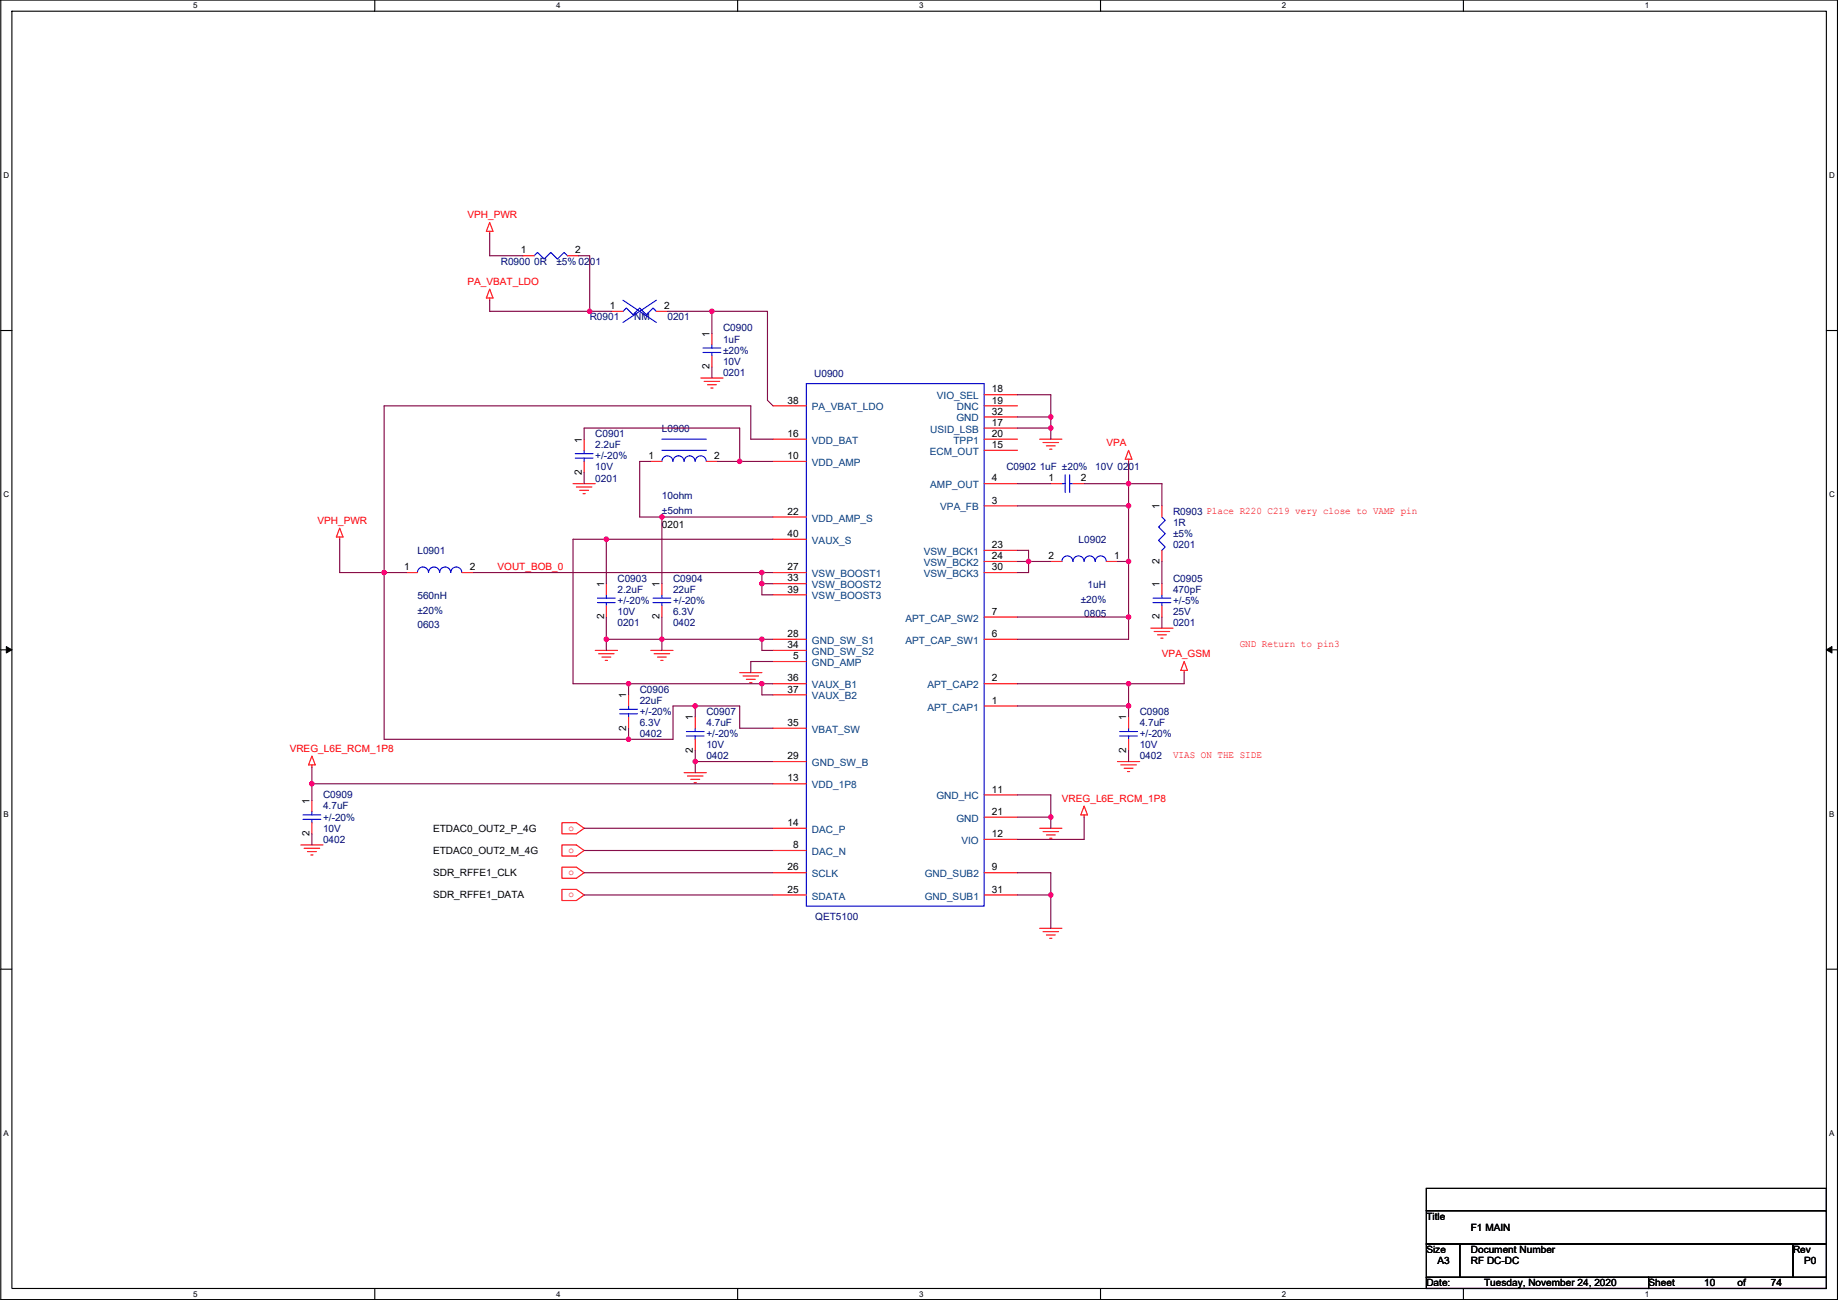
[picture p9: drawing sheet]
<svg xmlns="http://www.w3.org/2000/svg" width="420mm" height="297mm" viewBox="0 0 420 297" stroke-linecap="round" stroke-linejoin="round" font-family="sans-serif">
<path d="M.2 0h419.8v296.9h-419.8zM2.7 2.6h414.8v291.8h-414.8z" fill="none" stroke="#000" stroke-width=".25"/>
<g fill="#fff">
<path d="M44.2 .3h1v2h-1z"/>
<path d="M44.2 294.7h1v2h-1z"/>
</g>
<path d="M85.7 0v2.6M85.7 294.4v2.5" fill="none" stroke="#000" stroke-width=".25"/>
<g fill="#fff">
<path d="M127.1 .3h1v2h-1z"/>
<path d="M127.1 294.7h1v2h-1z"/>
</g>
<path d="M168.6 0v2.6M168.6 294.4v2.5" fill="none" stroke="#000" stroke-width=".25"/>
<g fill="#fff">
<path d="M210.1 .3h1v2h-1z"/>
<path d="M210.1 294.7h1v2h-1z"/>
</g>
<path d="M251.6 0v2.6M251.6 294.4v2.5" fill="none" stroke="#000" stroke-width=".25"/>
<g fill="#fff">
<path d="M293 .3h1v2h-1z"/>
<path d="M293 294.7h1v2h-1z"/>
</g>
<path d="M334.5 0v2.6M334.5 294.4v2.5" fill="none" stroke="#000" stroke-width=".25"/>
<g fill="#fff">
<path d="M376 .3h1v2h-1z"/>
<path d="M376 294.7h1v2h-1z"/>
<path d="M.8 39h1.3v2.1h-1.3z"/>
<path d="M418.1 39h1.3v2.1h-1.3z"/>
<path d="M.8 112h1.3v2h-1.3z"/>
<path d="M418.1 112h1.3v2h-1.3z"/>
</g>
<path d="M.2 75.5h2.5M417.5 75.5h2.5" fill="none" stroke="#000" stroke-width=".25"/>
<g fill="#fff">
<path d="M.8 185h1.2v2h-1.2z"/>
<path d="M418.1 185h1.2v2h-1.2z"/>
</g>
<path d="M.2 148.5h2.5M417.5 148.5h2.5" fill="none" stroke="#000" stroke-width=".25"/>
<path d="M1.4 147.7l1.3 .8-1.3 .7zM417.5 148.5l1.3-.8v1.5z" fill="#000" stroke="#000" stroke-width=".23"/>
<g fill="#fff">
<path d="M.8 257.9h1.2v2h-1.2z"/>
<path d="M418.1 257.9h1.2v2h-1.2z"/>
</g>
<path d="M.2 221.4h2.5M417.5 221.4h2.5M326.1 271.5h91.4v5.1h-91.4zM326.1 276.6h91.4v7.6h-91.4zM326.1 291.9h50.8v2.5h-50.8zM326.1 284.2h7.6v7.7h-7.6zM333.7 284.2h76.2v7.7h-76.2zM376.9 291.9h40.6v2.5h-40.6zM409.9 284.2h7.6v7.7h-7.6z" fill="none" stroke="#000" stroke-width=".25"/>
<g fill="none" stroke="#f00" stroke-width=".25">
<path d="M111.9 52.9v.5M111.9 50.8l.8 2.1h-1.5zM119.6 58.4h2.5M129.7 58.4h2.6M111.9 68.1v.5M111.9 66.1l.8 2h-1.5zM139.9 71.1h2.5M150 71.1h2.6M162.7 76.2v2.6M160.2 86.4h5.1M161 87.1h3.5M161.7 87.9h2.1"/>
<path d="M162.5 88.7h.5M162.7 81.3v2.5M176.7 92.7h7.6M225 97.8h7.6M225 90.2h7.6M225 92.7h7.6M225 95.3h7.6M131 110.5h5.1M131.8 111.3h3.5M132.5 112h2M133.3 112.8h.5M133.5 100.4v2.5"/>
<path d="M133.5 105.4v2.6M148.8 105.4h2.5M161.5 105.4h2.5M176.7 100.4h7.6M176.7 105.4h7.6M176.7 118.1h7.6M225 102.9h7.6M225 100.4h7.6M225 110.5h7.6M225 115.6h7.6M237.7 100.4h5M238.4 101.1h3.6"/>
<path d="M239.2 101.9h2M240 102.6h.5M240.2 110.5h2.5M245.3 110.5h2.5M258 102.9l.8 2h-1.6zM258 104.9v.5M265.6 115.6v2.5M77.6 122.7v.5M77.6 120.7l.8 2h-1.5zM92.9 130.8h2.5M105.6 130.8h2.5M138.6 133.4v2.5"/>
<path d="M138.6 138.5v2.5M151.3 133.4v2.5M151.3 138.5v2.5M176.7 130.8h7.6M176.7 133.4h7.6M176.7 123.2h7.6M176.7 135.9h7.6M225 128.3h7.6M225 130.8h7.6M225 125.8h7.6M240.2 128.3h2.5M252.9 128.3h2.5"/>
<path d="M265.6 133.4v2.5M265.6 138.5v2.5M265.6 125.8v2.5M136.1 148.6h5M136.8 149.4h3.6M137.6 150.1h2M138.4 150.9h.5M143.7 158.8v2.5M148.8 148.6h5M149.5 149.4h3.6M150.3 150.1h2M151.1 150.9h.5"/>
<path d="M169.1 153.7h5.1M169.9 154.5h3.5M170.6 155.2h2M171.4 156h.5M176.7 156.2h7.6M176.7 151.2h7.6M176.7 148.6h7.6M176.7 158.8h7.6M176.7 146.1h7.6M225 156.2h7.6M225 146.1h7.6M225 141h7.6"/>
<path d="M263.1 143.5h5M263.8 144.3h3.6M264.6 145.1h2M265.4 145.8h.5M270.7 151.2l.8 2h-1.6zM270.7 153.2v.5M71.3 174.8v.5M71.3 172.7l.8 2.1h-1.6zM143.7 163.9v2.5M156.4 176.6h5.1M157.2 177.3h3.5M157.9 178.1h2"/>
<path d="M158.7 178.8h.5M158.9 163.9v2.5M158.9 168.9v2.6M176.7 179.1h7.6M176.7 174h7.6M176.7 166.4h7.6M225 161.3h7.6M255.4 174h5.1M256.2 174.8h3.6M257 175.5h2M257.7 176.3h.5M258 163.9v2.5"/>
<path d="M258 168.9v2.6M68.8 193.1h5M69.5 193.8h3.6M70.3 194.6h2M71 195.3h.6M71.3 182.9v2.5M71.3 188v2.5M128.4 188h3.4l1.7 1.3-1.7 1.2h-3.4zM128.4 193.1h3.4l1.7 1.2-1.7 1.3h-3.4zM128.4 198.1h3.4l1.7 1.3-1.7 1.3h-3.4zM176.7 199.4h7.6M176.7 194.3h7.6"/>
<path d="M176.7 189.3h7.6M225 181.6h7.6M225 191.8h7.6M225 186.7h7.6M225 199.4h7.6M237.7 189.3h5M238.4 190h3.6M239.2 190.8h2M240 191.5h.5M247.8 184.2l.8 2h-1.5zM247.8 186.2v.5M128.4 203.2h3.4l1.7 1.3-1.7 1.3h-3.4z"/>
<path d="M176.7 204.5h7.6M225 204.5h7.6M237.7 212.1h5M238.4 212.9h3.6M239.2 213.6h2M240 214.4h.5"/>
</g>
<g fill="none" stroke="#00f" stroke-width=".25">
<path d="M122.1 58.4l.8-.7 1.5 1.5 1.5-1.5 1.5 1.5 1.6-1.5 .7 .7M142.4 71.1l.8-.7 1.5 1.5 1.5-1.5 1.6 1.5 1.5-1.5 .7 .7M142.4 68.6l7.6 5.1M150 68.6l-7.6 5.1M160.7 79.5h4.1M162.7 78.8v.7M160.7 80.5h4.1M162.7 80.5v.8M184.3 87.7h40.7v119.3h-40.7zM131.5 103.7h4.1M131.5 104.7h4.1M133.5 102.9v.8"/>
<path d="M133.5 104.7v.7M151.3 105.4a1.26 1.26 0 0 1 1.3-1.2 1.26 1.26 0 0 1 1.2 1.2 1.27 1.27 0 0 1 1.3-1.2 1.27 1.27 0 0 1 1.3 1.2M151.3 102.9h10.2M151.3 100.4h10.2M156.4 105.4a1.26 1.26 0 0 1 1.2-1.2 1.26 1.26 0 0 1 1.3 1.2 1.27 1.27 0 0 1 1.3-1.2 1.27 1.27 0 0 1 1.2 1.2M242.7 110.5h.8M243.5 108.5v4M244.5 108.5v4M244.5 110.5h.8M265.6 118.1l.8 .8-1.6 1.5 1.6 1.5-1.6 1.6 1.6 1.5-.8 .8M95.4 130.8a1.26 1.26 0 0 1 1.3-1.2 1.26 1.26 0 0 1 1.2 1.2 1.27 1.27 0 0 1 1.3-1.2 1.27 1.27 0 0 1 1.3 1.2M100.5 130.8a1.26 1.26 0 0 1 1.3-1.2 1.26 1.26 0 0 1 1.2 1.2 1.27 1.27 0 0 1 1.3-1.2 1.27 1.27 0 0 1 1.3 1.2"/>
<path d="M136.6 136.7h4M136.6 137.7h4M138.6 135.9v.8M138.6 137.7v.8M149.3 136.7h4M149.3 137.7h4M151.3 135.9v.8M151.3 137.7v.8M242.7 128.3a1.27 1.27 0 0 1 1.3-1.3 1.27 1.27 0 0 1 1.3 1.3 1.26 1.26 0 0 1 1.2-1.3 1.26 1.26 0 0 1 1.3 1.3M247.8 128.3a1.27 1.27 0 0 1 1.3-1.3 1.27 1.27 0 0 1 1.3 1.3 1.26 1.26 0 0 1 1.2-1.3 1.26 1.26 0 0 1 1.3 1.3M263.6 136.7h4M263.6 137.7h4"/>
<path d="M265.6 135.9v.8M265.6 137.7v.8M141.7 162.1h4M141.7 163.1h4M143.7 161.3v.8M143.7 163.1v.8M156.9 167.2h4.1M156.9 168.2h4.1M158.9 166.4v.8M158.9 168.2v.7M256 167.2h4M256 168.2h4"/>
<path d="M258 166.4v.8M258 168.2v.7M69.3 186.2h4M69.3 187.2h4M71.3 185.4v.8M71.3 187.2v.8"/>
</g>
<g fill="none" stroke="#800040" stroke-width=".25">
<path d="M111.9 53.4v5h7.7M132.3 58.4h2.5v12.7M111.9 68.6v2.5h22.9M134.8 71.1h5.1M152.6 71.1h10.1M162.7 71.1h12.7v20.4l1.3 1.2M162.7 71.1v5.1M162.7 83.8v2.6M232.6 95.3h7.6M232.6 97.8h7.6M232.6 90.2h7.6v5.1M240.2 95.3v2.5"/>
<path d="M240.2 97.8v2.6M133.5 100.4v-2.6h35.6v7.6M133.5 108v2.5M148.8 105.4h-2.6v12.7h5.1M151.3 118.1h25.4M151.3 118.1v15.3M164 105.4h5.1M169.1 105.4h7.6M176.7 100.4h-5.1v-7.7h-83.8v38.1M232.6 110.5h7.6M232.6 115.6h25.4M247.8 110.5h10.2"/>
<path d="M258 105.4v5.1M258 110.5v5.1M258 110.5h7.6v5.1M258 115.6v12.7M77.6 123.2v7.6h10.2M87.8 130.8h5.1M87.8 130.8v38.1h55.9M108.1 130.8h66.1M138.6 123.2h-7.6v33h12.7M138.6 123.2v10.2M138.6 123.2h38.1M174.2 130.8h2.5"/>
<path d="M174.2 130.8v2.6M174.2 133.4v2.5h2.5M174.2 133.4h2.5M232.6 125.8h2.5v2.5M232.6 128.3h2.5M235.1 128.3v2.5h-2.5M235.1 128.3h5.1M255.4 128.3h2.6M258 128.3v12.7M265.6 128.3v5.1M138.6 146.1v2.5M138.6 146.1h12.7"/>
<path d="M138.6 141v5.1M143.7 156.2h30.5M143.7 156.2v2.6M151.3 146.1v2.5M151.3 146.1h22.9M151.3 141v5.1M174.2 146.1v2.5h2.5M174.2 156.2v2.6h2.5M174.2 146.1h2.5M174.2 156.2h2.5M176.7 151.2h-5.1v2.5M232.6 141h25.4"/>
<path d="M232.6 156.2h25.4M258 141v5.1h-25.4M258 156.2v5.1M265.6 141v2.5M270.7 153.7v2.5h-12.7M71.3 175.3v3.8M71.3 179.1v3.8M71.3 179.1h105.4M143.7 166.4v2.5M158.9 161.3h10.2v5.1h7.6M158.9 174h17.8M158.9 161.3h-5.1v7.6h-10.1"/>
<path d="M158.9 161.3v2.6M158.9 171.5v2.5M158.9 174v2.6M232.6 161.3h25.4M258 161.3v2.6M258 171.5v2.5M71.3 190.5v2.6M133.5 189.3h43.2M133.5 194.3h43.2M133.5 199.4h43.2M232.6 181.6h7.6v5.1M232.6 186.7h7.6"/>
<path d="M232.6 199.4h7.6v5.1M240.2 186.7v2.6M247.8 186.7v5.1h-15.2M133.5 204.5h43.2M232.6 204.5h7.6M240.2 204.5v7.6"/>
</g>
<g fill="#f0f" stroke="#f0f" stroke-width=".25">
<circle cx="134.8" cy="71.1" r=".5"/>
<circle cx="162.7" cy="71.1" r=".5"/>
<circle cx="240.2" cy="95.3" r=".5"/>
<circle cx="240.2" cy="97.8" r=".5"/>
<circle cx="169.1" cy="105.4" r=".5"/>
<circle cx="258" cy="115.6" r=".5"/>
<circle cx="258" cy="110.5" r=".5"/>
<circle cx="151.3" cy="118.1" r=".5"/>
<circle cx="138.6" cy="123.2" r=".5"/>
<circle cx="235.1" cy="128.3" r=".5"/>
<circle cx="258" cy="128.3" r=".5"/>
<circle cx="87.8" cy="130.8" r=".5"/>
<circle cx="174.2" cy="130.8" r=".5"/>
<circle cx="174.2" cy="133.4" r=".5"/>
<circle cx="258" cy="141" r=".5"/>
<circle cx="138.6" cy="146.1" r=".5"/>
<circle cx="174.2" cy="146.1" r=".5"/>
<circle cx="151.3" cy="146.1" r=".5"/>
<circle cx="174.2" cy="156.2" r=".5"/>
<circle cx="143.7" cy="156.2" r=".5"/>
<circle cx="258" cy="156.2" r=".5"/>
<circle cx="158.9" cy="161.3" r=".5"/>
<circle cx="258" cy="161.3" r=".5"/>
<circle cx="143.7" cy="168.9" r=".5"/>
<circle cx="158.9" cy="174" r=".5"/>
<circle cx="240.2" cy="186.7" r=".5"/>
<circle cx="240.2" cy="204.5" r=".5"/>
<circle cx="71.3" cy="179.1" r=".5"/>
</g>
<g font-size="2.3" fill="#f00">
<text x="106.9" y="49.8">VPH_PWR</text>
<text x="106.9" y="65.1">PA_VBAT_LDO</text>
<text x="252.9" y="101.9">VPA</text>
<text x="72.6" y="119.7">VPH_PWR</text>
<text x="113.7" y="130.2">VOUT_BOB_0</text>
<text x="283.4" y="147.9">GND Return to pin3</text>
<text x="265.6" y="150.2">VPA_GSM</text>
<text x="66.2" y="171.7">VREG_L6E_RCM_1P8</text>
<text x="268.1" y="173.3">VIAS ON THE SIDE</text>
<text x="242.7" y="183.2">VREG_L6E_RCM_1P8</text>
<text x="130" y="189.8">o</text>
<text x="130" y="194.9">o</text>
<text x="130" y="200">o</text>
<text x="130" y="205">o</text>
</g>
<g font-size="2.3">
<text x="119.1" y="57.9">1</text>
<text x="131.5" y="57.9">2</text>
<text x="139.4" y="70.6">1</text>
<text x="151.8" y="70.6">2</text>
<text x="162.2" y="77" transform="rotate(-90 162.2 77)">1</text>
<text x="162.2" y="84.4" transform="rotate(-90 162.2 84.4)">2</text>
<text x="226.7" y="89.7">18</text>
<text x="180" y="92.2">38</text>
<text x="226.7" y="92.2">19</text>
<text x="226.7" y="94.7">32</text>
<text x="133" y="101.1" transform="rotate(-90 133 101.1)">1</text>
<text x="180" y="99.8">16</text>
<text x="226.7" y="97.3">17</text>
<text x="226.7" y="99.8">20</text>
<text x="148.3" y="104.9">1</text>
<text x="163.2" y="104.9">2</text>
<text x="180" y="104.9">10</text>
<text x="226.7" y="102.4">15</text>
<text x="133" y="108.5" transform="rotate(-90 133 108.5)">2</text>
<text x="226.7" y="110">4</text>
<text x="239.7" y="110">1</text>
<text x="247.1" y="110">2</text>
<text x="180" y="117.6">22</text>
<text x="226.7" y="115.1">3</text>
<text x="265.1" y="116.4" transform="rotate(-90 265.1 116.4)">1</text>
<text x="151.3" y="120.7">0201</text>
<text x="180" y="122.7">40</text>
<text x="226.7" y="125.2">23</text>
<text x="92.4" y="130.3">1</text>
<text x="107.4" y="130.3">2</text>
<text x="180" y="130.3">27</text>
<text x="226.7" y="127.8">24</text>
<text x="226.7" y="130.3">30</text>
<text x="239.7" y="127.8">2</text>
<text x="254.7" y="127.8">1</text>
<text x="265.1" y="128.8" transform="rotate(-90 265.1 128.8)">2</text>
<text x="138.1" y="134.1" transform="rotate(-90 138.1 134.1)">1</text>
<text x="150.8" y="134.1" transform="rotate(-90 150.8 134.1)">1</text>
<text x="180" y="132.8">33</text>
<text x="180" y="135.4">39</text>
<text x="265.1" y="134.1" transform="rotate(-90 265.1 134.1)">1</text>
<text x="138.1" y="141.5" transform="rotate(-90 138.1 141.5)">2</text>
<text x="150.8" y="141.5" transform="rotate(-90 150.8 141.5)">2</text>
<text x="226.7" y="140.5">7</text>
<text x="265.1" y="141.5" transform="rotate(-90 265.1 141.5)">2</text>
<text x="180" y="148.1">34</text>
<text x="180" y="145.5">28</text>
<text x="226.7" y="145.5">6</text>
<text x="180" y="155.7">36</text>
<text x="181.3" y="150.6">5</text>
<text x="226.7" y="155.7">2</text>
<text x="143.2" y="159.5" transform="rotate(-90 143.2 159.5)">1</text>
<text x="180" y="158.2">37</text>
<text x="226.7" y="160.8">1</text>
<text x="143.2" y="166.9" transform="rotate(-90 143.2 166.9)">2</text>
<text x="158.4" y="164.6" transform="rotate(-90 158.4 164.6)">1</text>
<text x="180" y="165.9">35</text>
<text x="257.5" y="164.6" transform="rotate(-90 257.5 164.6)">1</text>
<text x="158.4" y="172" transform="rotate(-90 158.4 172)">2</text>
<text x="180" y="173.5">29</text>
<text x="257.5" y="172" transform="rotate(-90 257.5 172)">2</text>
<text x="180" y="178.6">13</text>
<text x="70.8" y="183.7" transform="rotate(-90 70.8 183.7)">1</text>
<text x="226.7" y="181.1">11</text>
<text x="70.8" y="191.1" transform="rotate(-90 70.8 191.1)">2</text>
<text x="99" y="190">ETDAC0_OUT2_P_4G</text>
<text x="180" y="188.7">14</text>
<text x="226.7" y="191.3">12</text>
<text x="226.7" y="186.2">21</text>
<text x="99" y="195.1">ETDAC0_OUT2_M_4G</text>
<text x="181.3" y="193.8">8</text>
<text x="99" y="200.2">SDR_RFFE1_CLK</text>
<text x="180" y="198.9">26</text>
<text x="180" y="204">25</text>
<text x="226.7" y="204">31</text>
<text x="226.7" y="198.9">9</text>
<text x="99" y="205.3">SDR_RFFE1_DATA</text>
<text x="326.1" y="278.7">Title</text>
<text x="336.2" y="281.2">F1 MAIN</text>
<text x="326.1" y="286.3">Size</text>
<text x="336.2" y="286.3">Document Number</text>
<text x="409.9" y="286.3">Rev</text>
<text x="326.1" y="293.9">Date:</text>
<text x="328.6" y="288.8">A3</text>
<text x="336.2" y="288.8">RF DC-DC</text>
<text x="339.3" y="293.9">Tuesday, November 24, 2020</text>
<text x="376.9" y="293.9">Sheet</text>
<text x="389.6" y="293.9">10</text>
<text x="397.2" y="293.9">of</text>
<text x="404.8" y="293.9">74</text>
<text x="412.4" y="288.8">P0</text>
</g>
<g font-size="2.3" fill="#000080">
<text x="114.5" y="60.5">R0900 0R</text>
<text x="127.2" y="60.5">±5% 0201</text>
<text x="134.8" y="73.2">R0901</text>
<text x="145" y="73.2">NM</text>
<text x="152.6" y="73.2">0201</text>
<text x="165.3" y="75.7">C0900</text>
<text x="165.3" y="78.3">1uF</text>
<text x="165.3" y="83.4">10V</text>
<text x="165.3" y="80.8">±20%</text>
<text x="165.3" y="85.9">0201</text>
<text x="186.1" y="86.1">U0900</text>
<text x="136.1" y="99.9">C0901</text>
<text x="151.3" y="98.6">L0900</text>
<text x="136.1" y="102.4">2.2uF</text>
<text x="136.1" y="107.5">10V</text>
<text x="136.1" y="104.9">+/-20%</text>
<text x="230" y="107.5">C0902 1uF ±20%</text>
<text x="250.4" y="107.5">10V 0201</text>
<text x="136.1" y="110">0201</text>
<text x="151.3" y="114.1">10ohm</text>
<text x="151.3" y="117.4">±5ohm</text>
<text x="268.1" y="117.6">R0903 Place R220 C219 very close to VAMP pin</text>
<text x="246.6" y="124">L0902</text>
<text x="268.1" y="120.2">1R</text>
<text x="268.1" y="122.7">±5%</text>
<text x="268.1" y="125.3">0201</text>
<text x="95.4" y="126.5">L0901</text>
<text x="95.4" y="136.9">560nH</text>
<text x="141.1" y="132.9">C0903</text>
<text x="141.1" y="135.4">2.2uF</text>
<text x="141.1" y="138">+/-20%</text>
<text x="153.8" y="132.9">C0904</text>
<text x="153.8" y="135.4">22uF</text>
<text x="153.8" y="138">+/-20%</text>
<text x="247.1" y="137.7">±20%</text>
<text x="248.6" y="134.4">1uH</text>
<text x="268.1" y="132.9">C0905</text>
<text x="268.1" y="135.4">470pF</text>
<text x="268.1" y="138">+/-5%</text>
<text x="95.4" y="140.3">±20%</text>
<text x="95.4" y="143.6">0603</text>
<text x="141.1" y="143">0201</text>
<text x="141.1" y="140.5">10V</text>
<text x="153.8" y="143">0402</text>
<text x="153.8" y="140.5">6.3V</text>
<text x="247.8" y="141">0805</text>
<text x="268.1" y="143">0201</text>
<text x="268.1" y="140.5">25V</text>
<text x="146.2" y="158.3">C0906</text>
<text x="146.2" y="160.8">22uF</text>
<text x="146.2" y="165.9">6.3V</text>
<text x="146.2" y="163.4">+/-20%</text>
<text x="161.5" y="163.4">C0907</text>
<text x="161.5" y="165.9">4.7uF</text>
<text x="260.5" y="163.4">C0908</text>
<text x="260.5" y="165.9">4.7uF</text>
<text x="146.2" y="168.4">0402</text>
<text x="161.5" y="173.5">0402</text>
<text x="161.5" y="171">10V</text>
<text x="161.5" y="168.4">+/-20%</text>
<text x="260.5" y="173.5">0402</text>
<text x="260.5" y="171">10V</text>
<text x="260.5" y="168.4">+/-20%</text>
<text x="73.8" y="182.4">C0909</text>
<text x="73.8" y="185">4.7uF</text>
<text x="73.8" y="190">10V</text>
<text x="73.8" y="187.5">+/-20%</text>
<text x="73.8" y="192.6">0402</text>
<text x="186.4" y="210.1">QET5100</text>
</g>
<g font-size="2.3" fill="#004080">
<text x="185.6" y="93.8">PA_VBAT_LDO</text>
<text x="214.2" y="91.2">VIO_SEL</text>
<text x="218.7" y="93.8">DNC</text>
<text x="185.6" y="101.4">VDD_BAT</text>
<text x="212.7" y="98.8">USID_LSB</text>
<text x="218" y="101.4">TPP1</text>
<text x="218.6" y="96.3">GND</text>
<text x="185.6" y="106.5">VDD_AMP</text>
<text x="212.5" y="103.9">ECM_OUT</text>
<text x="212.7" y="111.5">AMP_OUT</text>
<text x="185.6" y="119.2">VDD_AMP_S</text>
<text x="214.9" y="116.6">VPA_FB</text>
<text x="185.6" y="124.2">VAUX_S</text>
<text x="185.6" y="131.9">VSW_BOOST1</text>
<text x="211.2" y="129.3">VSW_BCK2</text>
<text x="211.2" y="131.9">VSW_BCK3</text>
<text x="211.2" y="126.8">VSW_BCK1</text>
<text x="185.6" y="134.4">VSW_BOOST2</text>
<text x="185.6" y="136.9">VSW_BOOST3</text>
<text x="207" y="142">APT_CAP_SW2</text>
<text x="185.6" y="149.6">GND_SW_S2</text>
<text x="185.6" y="147.1">GND_SW_S1</text>
<text x="207" y="147.1">APT_CAP_SW1</text>
<text x="185.6" y="152.2">GND_AMP</text>
<text x="185.6" y="157.3">VAUX_B1</text>
<text x="185.6" y="159.8">VAUX_B2</text>
<text x="212" y="157.3">APT_CAP2</text>
<text x="185.6" y="167.4">VBAT_SW</text>
<text x="212" y="162.3">APT_CAP1</text>
<text x="185.6" y="175">GND_SW_B</text>
<text x="185.6" y="180.1">VDD_1P8</text>
<text x="214" y="182.7">GND_HC</text>
<text x="185.6" y="190.3">DAC_P</text>
<text x="218.6" y="187.7">GND</text>
<text x="185.6" y="195.4">DAC_N</text>
<text x="219.8" y="192.8">VIO</text>
<text x="185.6" y="200.4">SCLK</text>
<text x="211.4" y="200.4">GND_SUB2</text>
<text x="185.6" y="205.5">SDATA</text>
<text x="211.4" y="205.5">GND_SUB1</text>
</g>
<g font-size="1.8">
<text x="44.2" y="1.9">5</text>
<text x="127.1" y="1.9">4</text>
<text x="210.1" y="1.9">3</text>
<text x="293" y="1.9">2</text>
<text x="376" y="1.9">1</text>
<text x=".8" y="40.7">D</text>
<text x="418.1" y="40.7">D</text>
<text x=".8" y="113.6">C</text>
<text x="418.1" y="113.6">C</text>
<text x=".8" y="186.6">B</text>
<text x="418.1" y="186.6">B</text>
<text x=".8" y="259.5">A</text>
<text x="418.1" y="259.5">A</text>
<text x="44.2" y="296.3">5</text>
<text x="127.1" y="296.3">4</text>
<text x="210.1" y="296.3">3</text>
<text x="293" y="296.3">2</text>
<text x="376" y="296.3">1</text>
</g>
</svg>
